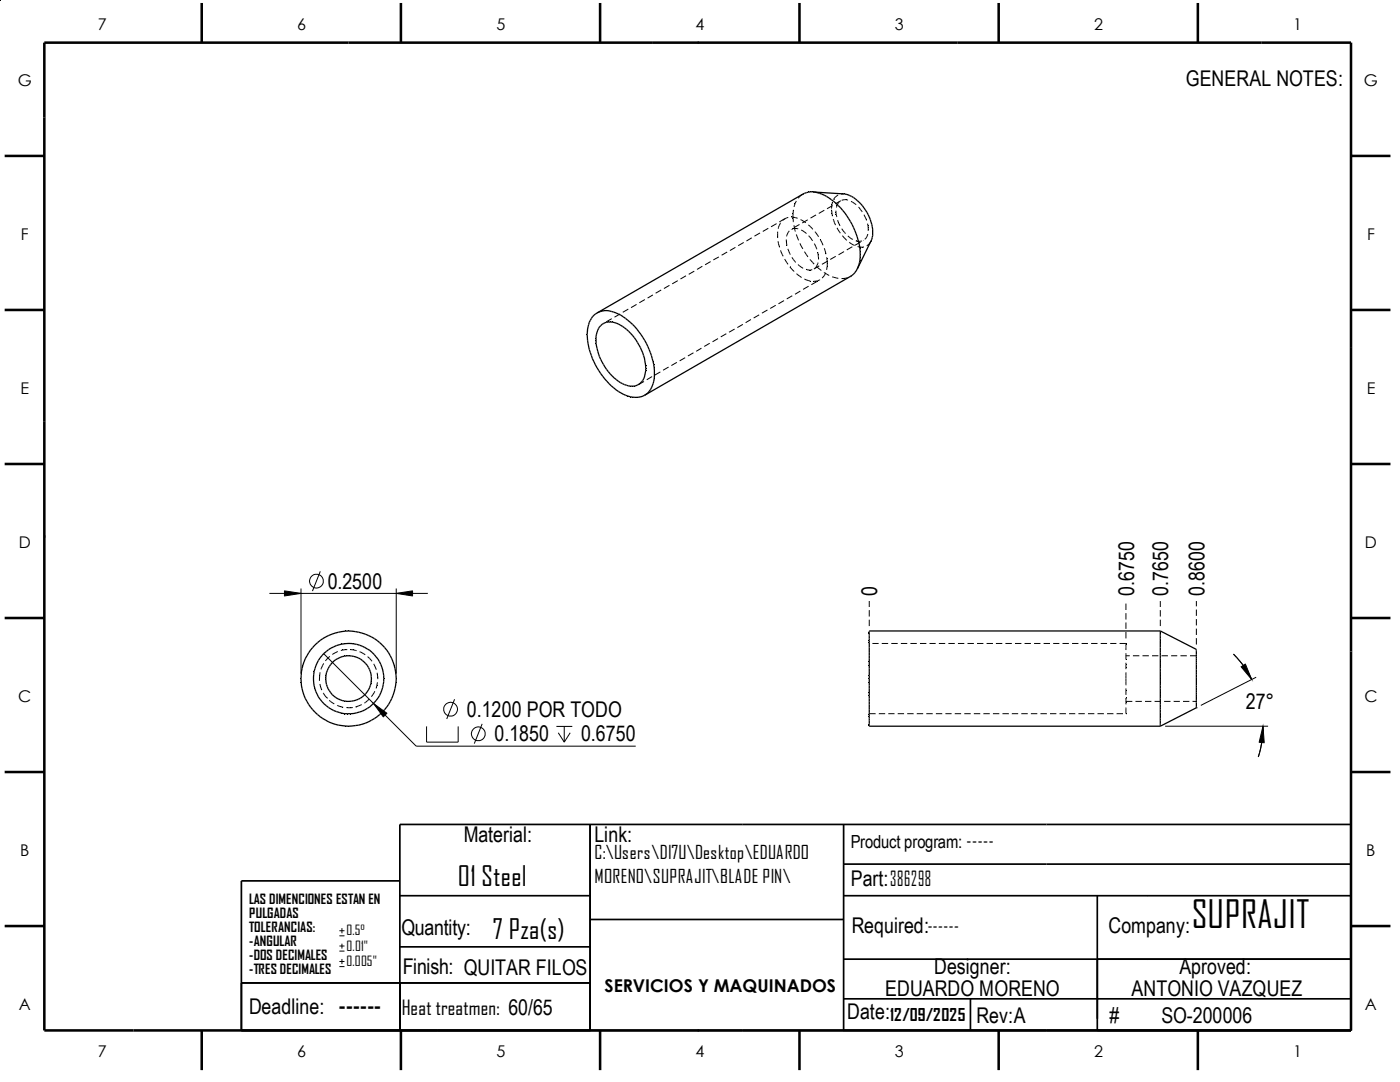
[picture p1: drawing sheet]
<svg xmlns="http://www.w3.org/2000/svg" width="279mm" height="216mm" viewBox="0 0 279 216" stroke-linecap="round" stroke-linejoin="round" font-family="sans-serif">
<g fill="#000">
<path d="M160.5 38.4l.1 .2zM160.9 38.3l.1 .1zM161.3 38.2v.2zM161.8 38.1v.2zM162.2 38.1v.2zM163.1 38.3v.1zM163.6 38.4l-.1 .2zM164 38.6v.1zM164.5 38.8v.1zM165 39.1v.1zM165.5 39.4l-.1 .1zM166 39.7l-.1 .1z"/>
<path d="M168.5 38.6v.1zM168.9 38.7v.1zM169.2 38.7v.2zM169.3 38.7l-.1 .2zM169.6 38.9v.1zM170 39.1v.1zM170.1 39.1l-.1 .1zM170.4 39.3l-.1 .1zM170.8 39.6l-.1 .1zM157.4 46.1v.1zM158.4 54.1l-.1 .1zM159.2 54.8l-.1 .1z"/>
<path d="M159.1 54.9l.1-.1zM162.1 52.5l.1-.1zM164.3 55.3v.1zM164.4 54.5l.1-.1zM166.5 40.1l-.1 .1zM166.9 40.6l.1-.1zM167.3 41l.1-.1zM167.9 41.4l-.1 .1zM167.8 41.5l.1-.1zM168.1 47.2l.1-.1zM168.2 42l.1-.1zM168.4 47.6l.1-.1z"/>
<path d="M168.5 46.5l.1-.1zM169.4 43.6h.1zM169.4 47.4l.1-.1zM169.7 55.2l.1 .1zM169.7 44.2h.1zM170.1 54.9v.1zM170.3 54.7l.1 .1zM170.4 45.3l-.1 .1zM170.6 54.4l.1 .1zM170.6 46h.1zM170.9 54.1h.1zM170.9 46.7l.1-.1z"/>
<path d="M171.2 39.9l-.1 .1zM171.1 53.7l.1 .1zM171.1 47.2h.1zM171.2 53.3h.2zM171.2 47.9l.2-.1zM171.4 52.8l.1 .1zM171.4 48.5h.1zM171.4 48.5l.1-.1zM171.5 40.2l-.1 .1zM171.5 52.4h.2zM171.5 49.1h.2zM171.6 51.9h.1z"/>
<path d="M171.6 49.7h.1zM171.7 51.4h.1zM171.7 50.8h.1zM171.7 50.2h.1zM171.7 41.8l.1-.1zM171.9 40.6l-.1 .1zM172 42.2l.1-.1zM172.1 41.1l.1-.1zM172.4 41.5l.2-.1zM172.7 47.7l.1 .1zM172.7 41.9h.1zM173.5 43.3h.1z"/>
<path d="M173.8 44.3l.1-.1zM173.8 48.1h.1zM174.1 45.3l.1-.1zM174.1 47.4h.1zM174.2 45.7h.1zM174.2 46.1h.1zM174.2 46.6h.1zM174.2 47h.1zM117.1 66.8h.1zM117.1 66.2l.1 .1zM117.1 67.4h.1zM117.1 65.7h.2z"/>
<path d="M117.1 67.9h.2zM117.2 65.2h.1zM117.2 68.5h.1zM117.3 64.7l.2 .1zM117.3 69.1h.2zM117.5 64.3h.1zM117.5 69.8l.1-.1zM117.7 63.8l.1 .1zM117.7 70.4h.1zM117.9 63.5h.1zM117.9 71h.1zM118.2 63.1v.1z"/>
<path d="M118.4 62.8l.1 .1zM118.4 72.3l.1-.1zM118.7 62.6l.1 .1zM118.7 62.5l.1 .2zM118.7 72.9l.1-.1zM118.8 67.1h.2zM118.8 67.5l.2 .1zM118.8 67.6h.2zM118.8 68h.2zM118.8 68.5h.2zM118.9 66.6l.1 .1zM118.9 69h.1z"/>
<path d="M119.1 62.3l.1 .1zM119 73.4h.2zM119 66.2l.2 .1zM119 69.6h.2zM119.2 65.8l.1 .1zM119.2 70.1h.1zM119.3 65.4l.2 .1zM119.3 65.5h.2zM119.3 70.7h.2zM119.5 62.1v.2zM119.4 74h.1zM119.5 65.2h.1z"/>
<path d="M119.8 62l.1 .1zM119.8 74.6l.1-.1zM119.8 64.9l.1 .1zM119.8 71.8l.1-.1zM120.1 64.6v.1zM120 72.3l.1-.1zM120.2 61.9l.1 .2zM120.3 61.9v.2zM120.3 75.1h-.1zM120.4 64.4v.2zM120.3 72.8l.1-.1zM120.7 61.8v.2z"/>
<path d="M120.6 75.7l.1-.1zM120.6 73.3l.1-.1zM120.7 73.2l-.1 .1zM121 64.2l.1 .1zM120.9 73.8l.2-.1zM121.1 61.8v.2zM121.1 76.1l-.1 .1zM121.4 64.1v.2zM121.4 74.2l-.1 .1zM121.5 76.5v.2zM121.8 64.1v.2zM121.8 74.6l-.1 .1z"/>
<path d="M122 62v.1zM121.9 77.1l.1-.1zM122.2 64.1v.2zM122.2 75l-.1 .1zM122.5 62.1v.2zM122.5 77.4l-.1 .1zM122.6 64.2v.1zM122.6 75.4l-.1 .1zM122.5 75.5l.1-.1zM123 62.3l-.1 .1zM122.9 77.8v.1zM122.9 77.9v-.1z"/>
<path d="M123 64.3v.2zM123 75.7l-.1 .2zM123.5 62.5l-.1 .2zM123.4 78.1v.1zM123.4 64.5v.1zM123.4 76.1l-.1 .1zM123.8 64.9l.1-.1zM123.9 64.7l-.1 .2zM123.8 76.3l-.1 .2zM124 62.8l-.1 .1zM123.9 78.4l-.1 .1zM124.2 65.1l.1-.1z"/>
<path d="M124.3 65l-.1 .1zM124.2 76.5v.2zM124.5 63.1l-.1 .1zM124.4 78.7l-.1 .1zM124.7 65.3l-.1 .1zM124.6 76.8v.1zM124.9 63.4l-.1 .1zM124.8 78.9v.1zM125.1 65.6v.1zM125.1 76.9l-.1 .1zM125.4 63.8l-.1 .1zM125.3 79v.2z"/>
<path d="M125.4 66.1l.1-.1zM125.4 77v.1zM125.8 64.3l.1-.1zM125.8 79.2v.1zM125.8 66.5l.1-.1zM125.8 77v.2zM126.2 66.9l.1-.1zM126.2 77v.2zM126.2 64.7l.1-.1zM126.2 79.2v.2zM126.6 67.4l.1-.1zM126.6 77v.2z"/>
<path d="M126.7 65.2l.1-.1zM126.7 79.3v.1zM126.9 67.8l.1-.1zM126.9 77l.1 .1zM127.2 65.6l-.1 .1zM127.1 79.3v.1zM127.2 68.3l.1-.1zM127.2 76.8l.1 .2zM127.5 66.2h.1zM127.5 79.2l.1 .2zM127.5 68.8l.1-.1zM127.5 76.7l.1 .1z"/>
<path d="M127.8 76.5l.1 .1zM127.8 76.5h.1zM127.9 79.2l.1 .1zM128 69.8h.1zM128 76.2l.1 .1zM128.3 67.4l.1-.1zM128.3 79l.1 .2zM128.4 71l.2-.1zM128.4 75.6h.2zM128.6 75.2l.1 .1zM128.7 78.9v.1zM128.7 72h.1z"/>
<path d="M128.7 74.8l.1 .1zM128.8 72.5h.1zM128.8 74.4l.1 .1zM128.9 73h.1zM128.9 74h.1zM128.9 73.5h.1zM129 78.7h.1zM129.4 69l-.1 .1zM129.3 78.4l.1 .1zM129.5 69.7h.2zM129.5 78.1l.2 .1zM129.5 78.1l.1 .1z"/>
<path d="M129.8 70.4l.1-.1zM129.8 77.8l.1 .1zM130 71l.1-.1zM130 77.4l.1 .1zM130.2 71.6l.1-.1zM130.2 77h.1zM130.3 72.2l.2-.1zM130.3 72.2h.2zM130.3 76.5l.2 .1zM130.5 72.8h.1zM130.5 76.1h.1zM130.6 73.4h.1z"/>
<path d="M130.6 75.6h.1zM130.6 74h.1zM130.6 74.5h.1zM130.6 75.1h.1zM56.8 118.9l-.1 .1zM56.7 118.9v.1zM56.7 117.8l.1 .1zM56.7 117.8h.1zM56.8 117.9l3.3 .5-3.3 .5zM60.1 118.3l.5 .1zM60.1 118.4h.5zM79.1 118.4l3.2-.5v1z"/>
<path d="M78.5 118.4h.6zM82.4 117.8l-.1 .1zM82.3 118.9l.1 .1zM59.9 135.4h.2zM60 134.7h.1zM60 136.1h.1zM60 134l.2 .1zM60 136.8h.2zM60.2 133.3l.1 .1zM60.2 137.5l.1-.1zM60.3 132.7h.2zM60.3 138.1h.2z"/>
<path d="M60.5 132l.2 .1zM60.5 138.8l.2-.1zM61.1 130.8l.2 .1zM61.1 140h.2zM61.5 130.2l.1 .1zM61.8 129.6l.2 .1zM62.3 129.1l.1 .1zM62.4 135.1h.2zM62.4 135.7h.2zM62.5 134.5h.1zM62.5 136.3h.1zM62.6 133.9h.1z"/>
<path d="M62.6 136.9h.1zM62.8 128.6l.1 .1zM62.7 133.3l.2 .1zM62.7 137.5h.2zM62.9 132.8h.1zM62.9 138h.1zM63.2 132.2l.1 .1zM63.2 138.6l.1-.1zM63.3 128.1l.1 .1zM63.5 131.7v.1zM63.8 127.7l.1 .1zM63.8 131.2l.1 .1z"/>
<path d="M63.9 139.5l-.1 .1zM64.2 130.7l.1 .1zM64.1 130.7l.2 .1zM64.1 140.1l.2-.1zM64.3 140l-.1 .1zM64.3 127.3l.1 .1zM64.4 127.3v.1zM64.6 130.3v.1zM64.9 138.9h-.1zM64.9 135.2h.1zM64.9 135.6h.1zM64.9 127l.1 .1z"/>
<path d="M64.9 134.7h.2zM64.9 136.1h.2zM65 129.9l.1 .1zM65 134.2h.2zM65 136.6h.2zM65.2 133.7l.1 .1zM65.2 133.8h.1zM65.2 137h.1zM65.2 137.1l.1-.1zM65.4 133.3l.1 .1zM65.4 137.5h.1zM65.5 129.5l.1 .1z"/>
<path d="M65.6 126.7v.1zM65.6 132.9l.1 .1zM65.6 137.9l.1-.1zM65.9 132.5l.1 .1zM65.9 138.3l.1-.1zM66 129.2v.1zM66.2 126.4l.1 .1zM66.2 132.1l.1 .1zM66.2 138.7l.1-.1zM66.5 128.9l.1 .2zM66.5 131.8l.1 .1zM66.6 138.9l-.1 .1z"/>
<path d="M66.8 126.2l.1 .1zM66.9 131.5l.1 .1zM67 139.2l-.1 .1zM67.1 128.7v.1zM67.4 131.3v.1zM67.4 139.4v.1zM67.4 139.5v-.1zM67.5 126l.1 .2zM67.6 128.5l.1 .2zM67.8 131.1l.1 .1zM67.9 139.6l-.1 .1zM68.2 125.9v.1z"/>
<path d="M68.2 128.4v.1zM68.2 130.9l.1 .1zM68.3 139.8l-.1 .1zM68.7 130.8v.1zM68.7 139.9v.1zM68.8 128.3v.1zM68.9 125.8v.1zM69.2 130.7v.2zM69.2 140v.1zM69.4 128.3v.1zM69.6 125.8v.1zM69.7 130.7v.2z"/>
<path d="M69.7 140v.1zM70 128.3v.1zM70.2 130.8l-.1 .1zM70.1 130.8v.1zM70.1 139.9l.1 .1zM70.2 125.8v.1zM70.3 125.8l-.1 .1zM70.7 130.9l-.1 .1zM70.6 139.8l.1 .2zM70.6 128.4v.1zM71 125.9l-.1 .1zM71.1 131v.1z"/>
<path d="M71.1 139.7v.1zM71.2 128.4v.2zM71.5 131.1v.2zM71.5 139.5v.2zM71.6 126v.2zM71.8 128.6v.1zM71.9 139.3l.1 .1zM72.3 126.2l-.1 .1zM72.4 131.7l-.1 .1zM72.3 139.1h.1zM72.3 128.8v.1zM72.7 132l-.1 .1z"/>
<path d="M72.6 138.8l.1 .1zM72.6 138.8l.2 .1zM72.9 129.1l-.1 .1zM72.9 126.4v.1zM73.1 132.3l-.1 .1zM73 138.4l.1 .1zM73.3 132.8l.1-.1zM73.4 132.7l-.1 .1zM73.3 138l.1 .1zM73.3 139.8l.1 .1zM73.4 129.4l-.1 .1zM73.6 126.7l-.1 .1z"/>
<path d="M73.5 133.2l.2-.1zM73.5 137.7h.2zM73.7 133.6l.2-.1zM73.7 137.2l.2 .1zM73.9 134h.1zM73.9 136.8h.1zM74 134.5h.2zM74 136.4h.2zM74.1 135l.1-.1zM74.1 135.9h.1zM74.1 135.4h.2zM74.2 127l-.1 .1z"/>
<path d="M74.3 130.1v.1zM74.7 130.6l.1-.1zM74.8 127.3l-.1 .1zM75.1 131.1l.1-.1zM75.1 139.8l.1 .1zM75.4 131.5l.1-.1zM75.4 139.3l.1 .1zM75.7 132h.1zM75.8 128.2l.1-.1zM76 132.5h.1zM76 138.3h.1zM76.2 133.1h.1z"/>
<path d="M76.2 137.7l.1 .1zM76.3 128.7l.1-.1zM76.4 133.6h.1zM76.4 137.2h.1zM76.5 134.2h.1zM76.5 136.6h.1zM76.6 134.8h.1zM76.6 136h.1zM76.6 135.4h.1zM76.8 129.2v-.1zM77.2 129.7l.1-.1zM77.6 130.3l.1-.1z"/>
<path d="M77.9 130.9l.1-.1zM77.9 140h.1zM78.2 131.4h.1zM78.2 139.4h.1zM78.4 132.1l.2-.1zM78.4 138.7l.2 .1zM78.7 132.7h.1zM78.7 138.1h.1zM78.8 133.4l.2-.1zM78.8 137.4l.2 .1zM79 134.1l.1-.1zM79 136.8h.1z"/>
<path d="M79 134.7h.2zM79 136.1h.2zM79.1 135.4h.1zM173.4 126.2h.1zM173.4 126.3h.1zM173.4 127.8h.1zM173.4 128.2h.1zM173.4 132.1h.1zM173.4 132.7h.1zM173.4 134.7h.1zM173.4 135.4h.1zM173.4 136.1h.1z"/>
<path d="M173.4 138.1h.1zM173.4 138.7h.1zM231.6 138.7h.1zM231.6 138.1h.1zM231.6 136.1h.1zM231.6 135.4h.1zM231.6 134.7h.1zM231.6 132.7h.1zM231.6 132.1h.1zM231.6 128.2h.1zM231.6 127.8h.1zM231.6 126.3h.1z"/>
<path d="M231.6 126.2h.1zM238.6 130.1h.2zM238.6 130.4h.2zM238.6 135.7h.2zM238.6 136.2h.2zM247.5 133l.2 .1zM248.5 132.5l.1-.1zM248.6 132.4l-.1 .1zM247.7 133.1l.8-.6 1.3 3.1zM249.8 135.6l.3 .5zM61.5 140.6l.1-.1zM61.8 141.2l.2-.1z"/>
<path d="M62.4 141.6l-.1 .1zM62.9 142.1l-.1 .1zM63.4 142.6l-.1 .1zM63.9 143l-.1 .1zM64.4 143.4v.1zM64.4 143.4l-.1 .1zM64.6 140.4v.1zM65 143.7l-.1 .1zM65.1 140.8l-.1 .1zM65.6 141.2l-.1 .1zM66 141.5v.1zM66.5 141.9l.1-.1z"/>
<path d="M66.9 144.5l-.1 .2zM67.1 142v.1zM67.6 144.7l-.1 .1zM67.7 142.2l-.1 .1zM68.2 144.8v.1zM68.2 142.3v.2zM68.8 142.4v.1zM68.9 144.9v.1zM69.4 142.4v.1zM69.6 144.9v.1zM70 142.4v.1zM70.2 144.9l.1 .1z"/>
<path d="M70.6 142.4v.1zM70.9 144.8l.1 .1zM71.2 142.2v.2zM71.6 144.7v.1zM71.8 142.1v.1zM72.2 144.5l.1 .2zM72.8 141.6l.1 .1zM73.3 141.4h.1zM73.5 144.1h.1zM73.8 141l.1 .1zM74.1 143.7l.1 .1zM74.3 140.6v.1z"/>
<path d="M74.5 140.4l2.7 1.9-.7 .7zM74.1 140l.4 .4zM74.7 140.2l.1 .1zM74.7 143.4l.1 .1zM75.3 143l.1 .1zM75.3 143v.1zM75.8 142.6l.1 .1zM76.3 142.1l.1 .1zM76.5 143v.2zM76.8 141.6v.1zM77.2 141.1l.1 .1zM77.2 142.3h.1z"/>
<path d="M77.6 140.5l.1 .1zM77.6 140.5v.1zM173.4 142.6h.1zM173.4 143h.1zM173.4 144.5h.1zM173.4 144.7h.1zM231.6 143h.1zM231.6 142.6h.1zM238.6 140.5h.2zM238.6 140.7h.2zM251.2 148.2l.1-.1zM252.1 144.9l.2 3.3-1-.1z"/>
<path d="M252.1 144.4v.5zM252.3 148.2l.1 .1z"/>
</g>
<g fill="none" stroke="#000" stroke-width=".2">
<path d="M160.2 38.7h.1M160.2 38.7l-.9 .8M166.4 39.8h.1M167.3 38.9l-.9 .9M168.4 38.7h-.5M169.2 39.9l-.6-.1-.6 .2M128.7 59.8l-1.1 .6M130.3 58.8l-1.1 .7M132 57.9l-1.1 .6M133.6 56.9l-1.1 .7M135.3 56l-1.1 .6M136.9 55l-1.1 .7"/>
<path d="M138.6 54.1l-1.1 .6M140.2 53.1l-1.1 .7M141.8 52.2l-1.1 .6M143.5 51.3l-1.1 .6M145.1 50.3l-1.1 .6M146.8 49.4l-1.1 .6M148.4 48.4l-1.1 .6M150 47.5l-1 .6M151.7 46.5l-1.1 .6M153.3 45.6l-1.1 .6M155 44.6l-1.1 .7M155.2 46.2v1.3"/>
<path d="M155.3 48.1l.3 1.3M155.8 44.4l-.5 1.2M155.8 50l.5 1.1M156.5 60l-1.1 .6M156.6 51.7l.7 1M156.6 43.6l-1.1 .7M156.9 47.8l.2 1.2M157.2 49.7l.5 1.1M157.3 43.4l-1.1 .6M157.5 46.1l-.5 1.1M157.6 53.3h.1M157.6 53.3l.9 .9"/>
<path d="M157.9 43.3l1.3 .3M157.9 45.8h.1M158 51.4l.8 1M158.1 45.7h.1M158.1 45.7h1.2M158.1 59l-1.1 .6M158.3 41.9v2.4M158.5 45l.2 1.2M158.9 46.8l.5 1.2M158.9 40.1l-.4 1.2M159 54.6l1 .8M159.3 52.8l1 .8"/>
<path d="M159.6 44.8l-1.1 .6M159.6 48.6l.6 1.1M159.7 58.1l-1 .6M159.8 43.8l1 .6M159.9 45.9l1.1 .7M160.5 50.2l.7 1.1M160.5 55.7l1.2 .4M160.9 53.8h.1M160.9 53.8l.6 .1 .6-.1M161.2 43.9l-1.1 .6M161.3 44.9l.9 .9M161.4 47l.8 1"/>
<path d="M161.4 57.1l-1.1 .6M161.6 51.8l.9 .9M162.5 48.6l.5 1.1M162.6 46.2l.8 1M162.9 42.9l-1.1 .6M162.9 53.2l1 .8M162.9 53.2l-.3 .3M163 56.2l-1.1 .6M163.2 50.3l.2 1.5M163.3 52.4l-.4 .8M163.5 53l-1.1 .7M163.7 55.8l-1.4 .3"/>
<path d="M163.7 47.8l.6 1.1M164.4 54.4l1.1 .6M164.5 49.5l.3 1.2M164.5 42l-1.1 .6M164.8 54.4l-.7 1.1M165 51.4l.1 .7-.1 1.7M165.1 52.1l-1.1 .6M165.9 41.9l.2 1.2M166.1 55.2l1.2 .3M166.1 40.4l-.2 1.2M166.2 41l-1.1 .7M166.3 43.7l.5 1.2"/>
<path d="M166.8 51.1l-1.1 .7M166.8 42l.2 1.3M167 45.5l.7 1M167.2 43.9l.4 1.2M167.5 40.3l-.6 1.1M167.8 40l-1.1 .7M168 45.6l.7 1M168.1 47l.9 1M168.4 50.2l-1.1 .6M169.2 55.4l-1.3 .2M169.2 47.1l1 .7M169.5 48.3l1.1 .7"/>
<path d="M169.8 40.2l1.1 .7M170.1 49.2l-1.1 .7M170.8 48h.1M170.8 48l.6 .2 .6-.1M171.2 49.2l1.2 .1M171.3 41.3l.8 1M171.7 48.3l-1.1 .6M172.3 48h.1M172.4 42.8l.5 1.2M173.1 44.6l.2 1.5M173.2 46.7l-.3 .8-.3 .3M173.8 48.1l-.3 .5-.5 .4"/>
<path d="M120.4 64.5v.1M122.1 63.6l-1.1 .6M123.7 62.7l-1.1 .6M125.4 61.7l-1.1 .6M127 60.7l-1.1 .7M128.5 76.1l-1.1 .7M130.1 75.1l-1 .7M131.8 74.2l-1.1 .6M133.4 73.2l-1.1 .7M135.1 72.3l-1.1 .6M136.7 71.4l-1.1 .6M138.4 70.4l-1.1 .6"/>
<path d="M140 69.5l-1.1 .6M141.6 68.5l-1.1 .6M143.3 67.6l-1.1 .6M144.9 66.6l-1.1 .6M146.6 65.7l-1.1 .6M148.3 64.7l-1.1 .7M149.9 63.8l-1.1 .6M151.5 62.8l-1.1 .7M153.2 61.8l-1.1 .7M154.8 60.9l-1.1 .7M53.8 118.4h31.6M56.8 117.9l3.3 .5-3.3 .5z"/>
<path d="M60.1 117.4v17M63.9 114l-1.5 3.9M79.1 117.4v17M79.1 118.4l3.2-.5v1zM173.5 119.9v1.2M231.6 119.9v1.2M238.8 119.9v1.1M63.8 136.5l.4 1.2M63.9 134.2l-.1 1.6M64.5 138.3l.7 1M64.6 132.4l-.5 1.2M64.6 130.4l18.5 18.5h43.8"/>
<path d="M65.2 139.3h.1M65.7 139.7l1 .8M65.8 131l-.9 .9M67.4 130l-1.1 .6M69.3 129.6l-1.3 .2M69.9 129.6l1.3 .2M71.8 130l1.1 .6M73.4 131l.9 1M73.7 139.5l-1 .8M74.6 132.5l.5 1.1M74.8 137.9l-.7 1.1M75.3 134.2l.1 1.3"/>
<path d="M75.4 136.1l-.3 1.3M90.7 139.5l-1.5 4M173.5 121.8v1.2M173.5 123.7v1.2M174.1 128.4h1.2M176 128.4h1.2M177.9 128.4h1.3M179.8 128.4h1.3M181.7 128.4h1.3M183.6 128.4h1.3M185.5 128.4h1.2M187.4 128.4h1.2"/>
<path d="M189.3 128.4h1.2M191.2 128.4h1.2M193.1 128.4h1.3M195 128.4h1.3M196.9 128.4h1.3M198.8 128.4h1.2M200.7 128.4h1.2M202.6 128.4h1.2M204.5 128.4h1.2M206.4 128.4h1.2M208.3 128.4h1.2M210.2 128.4h1.2"/>
<path d="M212 128.4h1.3M214 128.4h1.2M215.9 128.4h1.2M217.8 128.4h1.2M219.7 128.4h1.2M221.6 128.4h1.2M223.4 128.4h1.3M224.7 139.3h.1M224.7 140h1.3M224.7 130.9h.8M224.7 120.4v1.3M224.7 122.3v1.3"/>
<path d="M224.7 124.2v1.3M224.7 126.1v1.3M224.7 128.4v1.3M224.7 130.3v1.3M224.7 132.2v1.3M224.7 134.2v2.5M224.7 137.4v1.2M224.7 139.3v1.2M226.1 130.9h1.3M226.6 140h1.3M228 130.9h1.3M228.5 140h1.3"/>
<path d="M229.9 130.9h1.3M230.4 140h1.3M231.6 121.8v1.2M231.6 123.7v1.2M231.8 130.9h1.3M232.3 140h1.3M233.7 130.9h1.2M234.2 140h1.3M235.6 130.9h1.3M236.1 140h1.3M237.5 130.9h1.3M238 140h.8"/>
<path d="M238.8 121.6v1.3M238.8 123.5v1.3M238.8 125.4v1.3M238.8 127.3v1.3M246.2 130.5l1.7 2 1.9 3.1M247.7 133.1l.8-.6 1.3 3.1zM250.7 135.1l-11.1 5.7M67.3 140.8l1.2 .3M69.1 141.2h1.3M71 141.1h.1M72.2 140.6l-1.2 .5M74.5 140.4l2.7 1.9-.7 .7z"/>
<path d="M85.1 144.9v3.2h6.3v-3.2M96.2 144.4l-1.5 4M111 144.9h3.2M111.4 146.2l1.2 1.9M112.6 144.9v3.2M113.8 146.2l-1.2 1.9M173.5 142.4h1.3M175.4 142.4h1.3M177.3 142.4h1.2M179.2 142.4h1.2M181.1 142.4h1.2M183 142.4h1.2"/>
<path d="M184.9 142.4h1.2M186.8 142.4h1.2M188.7 142.4h1.2M190.5 142.4h1.3M192.4 142.4h1.3M194.4 142.4h1.2M196.3 142.4h1.2M198.2 142.4h1.2M200.1 142.4h1.2M201.9 142.4h1.3M203.8 142.4h1.3M205.7 142.4h1.3"/>
<path d="M207.6 142.4h1.3M209.5 142.4h1.3M211.5 142.4h1.2M213.4 142.4h1.2M215.2 142.4h1.3M217.1 142.4h1.3M219 142.4h1.3M220.9 142.4h1.3M222.8 142.4h1.3M224.7 142.4h.1M224.7 141.2v1.2M232.5 144.9h20.6"/>
<path d="M252.1 144.9l-.3 3.6-.7 2.5M252.1 144.9l.2 3.3-1-.1zM67.7 186.7h1M67.7 185.7h1M67.7 189.8h1M67.7 188.8h1M67.7 192.9h1M67.7 191.9h1M68.2 185.2v1M68.2 188.3v1M68.2 191.3v1.1"/>
<circle cx="63.2" cy="116" r="1.38"/>
<circle cx="89.9" cy="141.5" r="1.37"/>
<circle cx="95.5" cy="146.4" r="1.37"/>
</g>
<g fill="none" stroke="#000" stroke-width=".25">
<path d="M162.3 38.3l6.1 .4a7.1 7.1 0 0 1 5.1 4.6l.2 .5a5.7 5.7 0 0 1 .1 4.3M169.7 55.2h.1M169.7 55.2a4.9 4.9 0 0 0 2-5 14.8 14.8 0 0 0-7.2-11.3 4.3 4.3 0 0 0-4.3-.2l-41 23.7M169.7 55.2l-41 23.7M173.8 48.1h.1M173.8 48.1l-2.7 5.5M119.2 62.4a4.9 4.9 0 0 0-2 5 14.8 14.8 0 0 0 7.2 11.3 4.6 4.6 0 0 0 4.3 .2M119.2 62.4a4.5 4.5 0 0 1 4.7 .5 14.4 14.4 0 0 1 6.7 12.7 4.4 4.4 0 0 1-1.9 3.3M120.1 64.7a3.9 3.9 0 0 1 4.5 .7 11.2 11.2 0 0 1 4.3 8.6 2.9 2.9 0 0 1-3.1 3 7.6 7.6 0 0 1-5.1-3.8 9.7 9.7 0 0 1-1.7-6.5l.5-1.2zM231.6 125.9h-58.1v19h58.1M231.6 125.9l7.2 3.7v11.6M231.6 125.9v19"/>
<path d="M238.8 141.2h.1M238.8 141.2l-7.2 3.7"/>
<circle cx="69.6" cy="135.4" r="9.5"/>
<circle cx="69.6" cy="135.4" r="4.6"/>
<circle cx="69.6" cy="135.4" r="7"/>
</g>
<g fill="none" stroke="#000" stroke-width=".51">
<path d="M8.8 8.5h260.8v197.1h-260.8zM40.3 .6v7.9M80 .6v7.9M119.8 .6v7.9M159.6 .6v7.9M199.3 .6v7.9M239.1 .6v7.9M.9 31.1h7.9M269.6 31.1h7.9M.9 61.8h7.9M269.6 61.8h7.9M.9 92.6h7.9"/>
<path d="M269.6 92.6h7.9M269.6 107.1h.1M.9 123.3h7.9M269.6 123.3h7.9M.9 154.1h7.9M269.6 154.1h7.9M.9 184.8h7.9M269.6 184.8h7.9M40.3 205.6v7.9M80 205.6v7.9M119.8 205.6v7.9M159.6 205.6v7.9"/>
<path d="M199.3 205.6v7.9M239.1 205.6v7.9"/>
</g>
<g fill="none" stroke="#000" stroke-width=".34">
<path d="M79.8 175.8h-31.6v29.8h221.4v-41.1h-189.8v41.1M79.8 178.7h38M117.8 164.5v41.1M168.4 164.5v41.1M168.4 178.7h101.2M168.4 172.4h101.2M219 178.7v26.9M48.2 196.1h69.6M79.8 188.9h38M117.8 183.5h50.6M168.4 191.4h101.2M168.4 199.3h101.2"/>
<path d="M193.7 199.3v6.3"/>
</g>
<text font-size="7.5" x="237.9" y="185.2">SUPRAJIT</text>
<g font-size="5.4">
<text x="91.4" y="176.8">O1 Steel</text>
<text x="98.4" y="187.4">7 Pza(s)</text>
</g>
<g font-size="4.3">
<text x="236.7" y="17.1">GENERAL NOTES:</text>
<text x="65.4" y="117.5">0.2500</text>
<text x="175" y="118.9" transform="rotate(-90 175 118.9)">0</text>
<text x="226.3" y="118.9" transform="rotate(-90 226.3 118.9)">0.6750</text>
<text x="233.1" y="118.9" transform="rotate(-90 233.1 118.9)">0.7650</text>
<text x="240.4" y="118.9" transform="rotate(-90 240.4 118.9)">0.8600</text>
<text x="93.2" y="143">0.1200 POR TODO</text>
<text x="248.6" y="141.5">27°</text>
<text x="98.7" y="148">0.1850</text>
<text x="116" y="148">0.6750</text>
<text x="92.5" y="168.1">Material:</text>
<text x="118.7" y="168.1">Link:</text>
<text x="169.8" y="176.8">Part:386298</text>
<text x="80.1" y="186.6">Quantity:</text>
<text x="170" y="186.2">Required:------</text>
<text x="221.2" y="186.2">Company:</text>
<text x="80.4" y="194.4">Finish: QUITAR FILOS</text>
<text x="186.4" y="194.4">Designer:</text>
<text x="235.4" y="194.4">Aproved:</text>
<text x="49.7" y="202.3">Deadline: ------</text>
<text x="169.1" y="203.4">Date:</text>
<text x="176.7" y="198.7">EDUARDO MORENO</text>
<text x="225.8" y="198.7">ANTONIO VAZQUEZ</text>
<text x="194.9" y="204.1">Rev:A</text>
<text x="221.5" y="204.1">#</text>
<text x="231.8" y="204.1">SO-200006</text>
</g>
<text font-size="4" x="80.2" y="202.4">Heat treatmen: 60/65</text>
<g font-size="3.7">
<text x="118.7" y="171.4">C:\Users\DI7U\Desktop\EDUARDO</text>
<text x="118.7" y="176.3">MORENO\SUPRAJIT\BLADE PIN\</text>
</g>
<text font-size="3.6" x="169.8" y="169.2">Product program: -----</text>
<text font-size="3.5" x="120.6" y="198">SERVICIOS Y MAQUINADOS</text>
<text font-size="3.4" x="177.7" y="203.7">12/09/2025</text>
<g font-size="3.2">
<text x="19.5" y="5.9">7</text>
<text x="59.3" y="5.9">6</text>
<text x="99.1" y="5.9">5</text>
<text x="138.8" y="5.9">4</text>
<text x="178.6" y="5.9">3</text>
<text x="218.4" y="5.9">2</text>
<text x="258.1" y="5.9">1</text>
<text x="3.6" y="17.1">G</text>
<text x="272.2" y="17.1">G</text>
<text x="4.1" y="47.9">F</text>
<text x="272.8" y="47.9">F</text>
<text x="4.1" y="78.6">E</text>
<text x="272.8" y="78.6">E</text>
<text x="3.7" y="109.3">D</text>
<text x="272.4" y="109.3">D</text>
<text x="3.6" y="140.1">C</text>
<text x="272.3" y="140.1">C</text>
<text x="4" y="170.8">B</text>
<text x="272.7" y="170.8">B</text>
<text x="3.8" y="201.5">A</text>
<text x="272.4" y="201.5">A</text>
<text x="19.5" y="210.9">7</text>
<text x="59.3" y="210.9">6</text>
<text x="99.1" y="210.9">5</text>
<text x="138.8" y="210.9">4</text>
<text x="178.6" y="210.9">3</text>
<text x="218.4" y="210.9">2</text>
<text x="258.1" y="210.9">1</text>
</g>
<g font-size="2.7">
<text x="49.7" y="183.2">PULGADAS</text>
<text x="49.7" y="180.4">LAS DIMENCIONES ESTAN EN</text>
<text x="49.7" y="191.6">-DOS DECIMALES</text>
<text x="49.7" y="188.8">-ANGULAR</text>
<text x="49.7" y="186">TOLERANCIAS:</text>
<text x="69.1" y="189.7">0.01&quot;</text>
<text x="69.1" y="186.6">0.5°</text>
<text x="49.7" y="194.4">-TRES DECIMALES</text>
<text x="69.1" y="192.8">0.005&quot;</text>
</g>
</svg>
